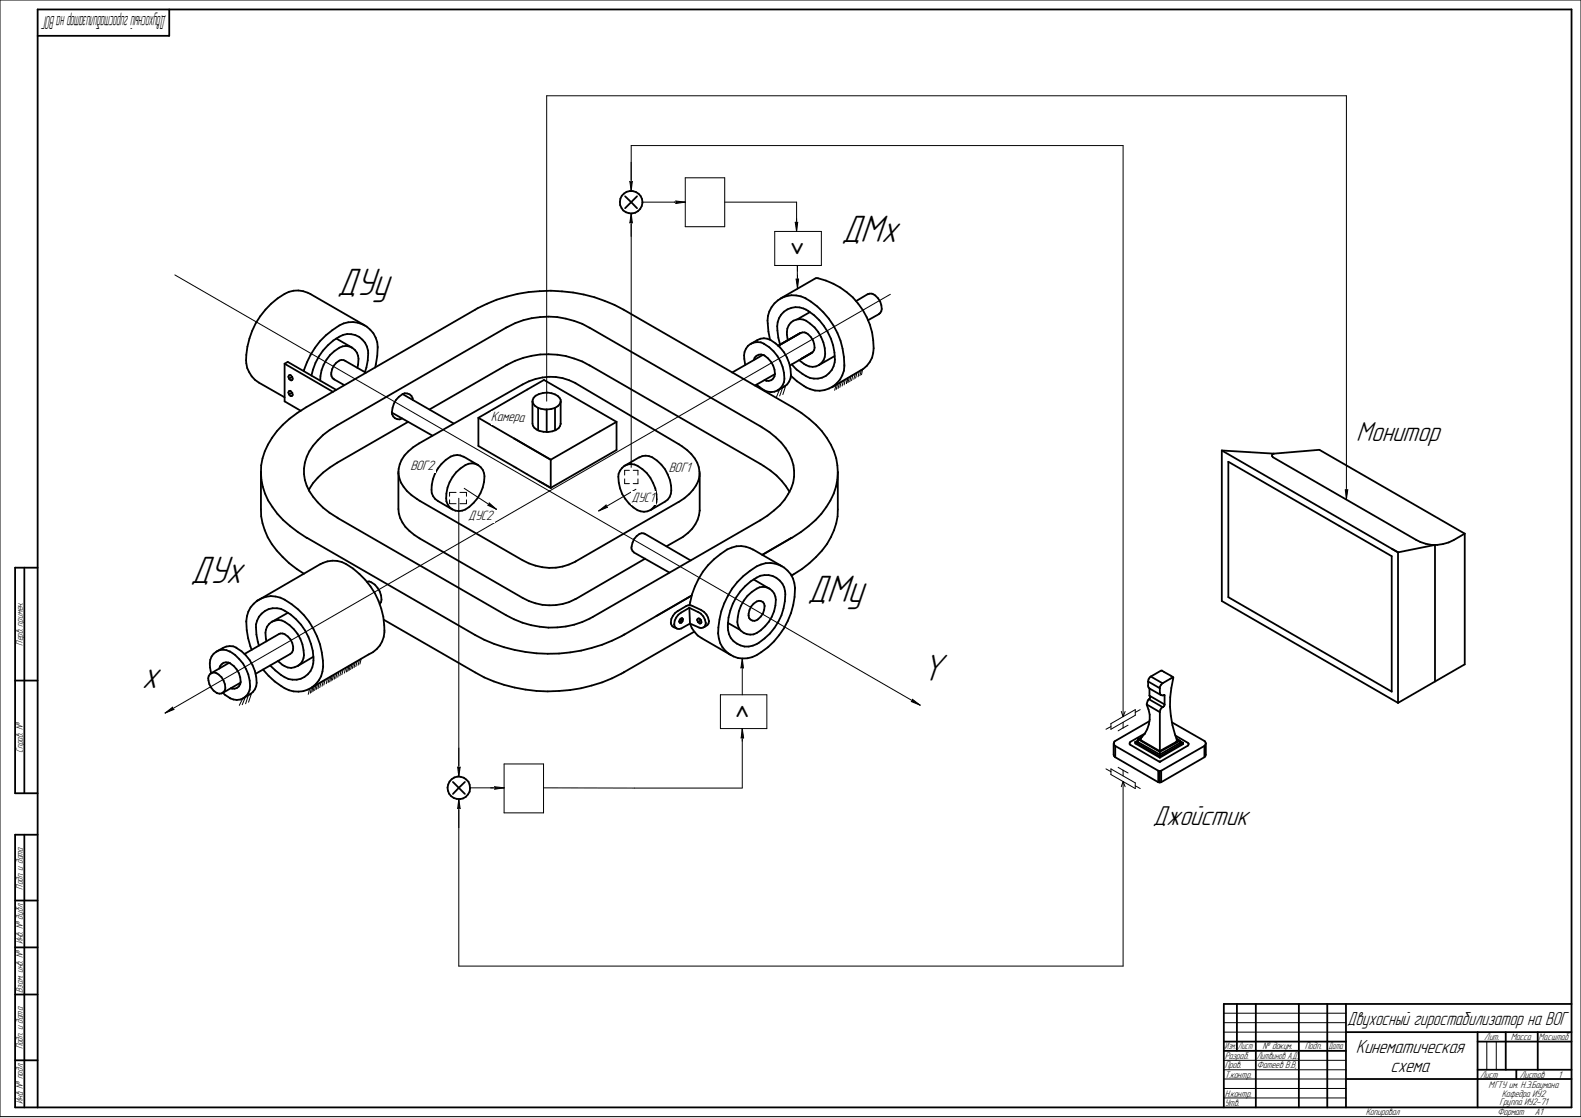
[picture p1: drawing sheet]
<svg xmlns="http://www.w3.org/2000/svg" width="297mm" height="210mm" viewBox="0 0 297 210" stroke-linecap="round" stroke-linejoin="round" font-family="sans-serif">
<g fill="none" stroke="#000" stroke-width=".34">
<path d="M146.6 56.1l6.6-3.8a13 13 0 0 1 10.8 14 4.6 4.6 0 0 1-1.8 3l-5.9 3.5M152.1 58.6l-2.2 1.3M163 55.3a1.46 1.46 0 0 1 1.9 .7 2.53 2.53 0 0 1 .5 2.8l-.3 .2M163 55.2l-2.2 1.4M165.2 59l-2.1 1.2M53.5 68.3l9.1 5.3M53.5 68.3v7.1l3 1.8M53.5 68.3l.6-.3 9.1 5.2M54.3 70.5l.1-.1a.67 .67 0 0 1 .5 1l-.2 .1a.67 .67 0 0 1-.4-1zM54.3 73.5l.3-.1 .3 .4 .1 .4-.3 .2a.67 .67 0 0 1-.4-.9zM54.9 70.8l-.6 .3M54.9 73.8l-.6 .3"/>
<path d="M62.7 71.2l2 1.1M63.2 63.6l3 1.7M66.2 65.3a2.64 2.64 0 0 0-3.4 .7 7 7 0 0 0-2.6 5.5M66.2 65.3a3.1 3.1 0 0 1 .9 3.8M68.5 69.9a8.1 8.1 0 0 0 .4-4.8 3.6 3.6 0 0 0-5.1-1.9 10.7 10.7 0 0 0-5.3 7.4M68.5 61.1l-10.2-5.9a5.1 5.1 0 0 0-6.1 .8 14.5 14.5 0 0 0-5.9 12.2 5.1 5.1 0 0 0 2.3 3.7l4.9 2.7M68.7 70l-4.1-2.4a2.42 2.42 0 0 0-2.4 2.5 1.14 1.14 0 0 0 .6 1.2M70.5 69l.1-.6a7.3 7.3 0 0 0-.5-5.8 5 5 0 0 0-7.7-.6 14.5 14.5 0 0 0-5.3 7.7M73.6 77.5a1.3 1.3 0 0 0 2 1.1M73.6 77.5l7.6 4.3M75.6 74l9.6 5.5M76.7 79.2l-13.3 7.7a13.2 13.2 0 0 0-5.4 5.2"/>
<path d="M77.6 75.1a1.31 1.31 0 0 0-2-1.1 4.1 4.1 0 0 0-2 3.5M89.9 78.5v5.3l13.6 7.9M89.9 78.5l13.6 7.9M89.9 78.5l12.3-7.1 13.6 7.8M110.7 61.6l32.2 18.5a11.9 11.9 0 0 1 6.2 7.3 8.7 8.7 0 0 1-3.7 8.5l-2.7 1.9M110.7 68.6l32.2 18.6a13.9 13.9 0 0 1 5.4 5.2M110.8 61.6a15.8 15.8 0 0 0-15.7 0l-31.7 18.3a10.8 10.8 0 0 0-6.3 8.1 8.3 8.3 0 0 0 2.6 6.4 15.9 15.9 0 0 0 3.8 3l31.6 18.2a16.4 16.4 0 0 0 16.2 .3l31.6-18.2M110.8 68.7a15.8 15.8 0 0 0-15.7-.1l-14.4 8.3M115.8 79.2l-12.3 7.2M115.8 79.2v5.3l-12.3 7.2M140 68.5a3.7 3.7 0 0 1 .5-3.5 2.83 2.83 0 0 1 4 .2 7.4 7.4 0 0 1 2.8 6.6 2.65 2.65 0 0 1-4.6 .9l-.6-.4M141.1 64.6a3.2 3.2 0 0 1 3.7-.7 7.4 7.4 0 0 1 3.7 7.2 2.48 2.48 0 0 1-1.2 1.5l-1.3 .8"/>
<path d="M141.6 67.6a1.45 1.45 0 0 1 1.2-1 1.45 1.45 0 0 1 1.5 .7 3.8 3.8 0 0 1 1.2 3.4 1.25 1.25 0 0 1-1.9 .7M143.3 66.7l-5.8 3.3M144.7 63.8a9.9 9.9 0 0 1-.2-5.3 4.9 4.9 0 0 1 7.8-1.9 14.2 14.2 0 0 1 6.2 13 4.9 4.9 0 0 1-7.5 2.9l-1.3-.9-1.1-1M145.6 70.3l-3.8 2.1M146.6 64.8a8.1 8.1 0 0 1-.3-5 3.7 3.7 0 0 1 5.5-1.4 10.9 10.9 0 0 1 5 9.7 3.7 3.7 0 0 1-6.1 2.1l-1.1-.8-.9-.9M148 63.9a2.85 2.85 0 0 1 1.6-3.9 2.58 2.58 0 0 1 2.6 .8 7.1 7.1 0 0 1 2.7 6.3l-.2 .5-.9 1M150.1 67.6a3.7 3.7 0 0 0 3.2 1.2l.5-.2M150.4 62.5l-4.2 2.4 4.2-2.3a1.46 1.46 0 0 1 1.9 .7 2.53 2.53 0 0 1 .4 2.8l-4.3 2.6M156.8 66.9l-3 1.7M49 88.6v7.1a12.3 12.3 0 0 0 4.1 8.9l1.2 1.2 2.8 2M74.8 88.6v7a6.2 6.2 0 0 0 3.1 4.9l20.3 11.8a10.3 10.3 0 0 0 10 .2l13-7.6M85.7 88.7a3.9 3.9 0 0 1 3.6-1.6 2.68 2.68 0 0 1 1.6 3.5 7 7 0 0 1-4.1 5.3 2.37 2.37 0 0 1-3-2.3 7 7 0 0 1 1.9-4.9z"/>
<path d="M87.1 85.8a2.68 2.68 0 0 0-3.4 .6 7 7 0 0 0-2.6 6.2l.6 1.1 3.3 2M87.1 85.8l2.7 1.6M101.2 90.3l2.3 1.4M103.5 86.4v5.3M116.8 87.9a2.58 2.58 0 0 1 3.9 .2 7.2 7.2 0 0 1 2.6 6.2 2.53 2.53 0 0 1-4.3 1 7 7 0 0 1-2.8-6.3zM120.1 85.9l-2.8 1.6M120.1 85.9a2.68 2.68 0 0 1 3.3 .6 6.4 6.4 0 0 1 2.4 6.8l-.9 .9-2.7 1.6M127.5 94.3l-19.3 11.2a9.9 9.9 0 0 1-10-.3l-19.4-11.1a7.3 7.3 0 0 1-4-5.2 5.8 5.8 0 0 1 2.8-4.9l20.6-11.8a10 10 0 0 1 10-.2l19.3 11.4a7.1 7.1 0 0 1 3.9 5.2 6 6 0 0 1-2.8 5l-1.1 .7M131.4 88.8v7.1a6.5 6.5 0 0 1-3.1 5l-3.1 1.7M157.4 88.6v7.1a13.3 13.3 0 0 1-5.3 10.1l-1.4 1.1-2 1.2M54.1 115.1l-3 1.7M60.2 106a5.1 5.1 0 0 1 6.1 .8 14.1 14.1 0 0 1 5.8 12.8 4.8 4.8 0 0 1-2.8 3.3l-10.8 6.3"/>
<path d="M60.2 106l-11.9 6.9M68.9 109.3a2.1 2.1 0 0 1 2 1.1 3.3 3.3 0 0 1 .7 2.7l-.3 .4M72.1 116.4l17.2 9.9a29.1 29.1 0 0 0 28-.1M127.3 114.8a2.14 2.14 0 0 0-1.1 2.8l.9 .4M127.7 116.4l.4-.3 .2 .1-.1 .5-.2 .3h-.2l-.2-.1zM128 115.1a2.1 2.1 0 0 0-1.1 2.8l.3 .2h.8l1.6-1M128.2 116.2l-.5 .8M129.5 114.2l-1.6 .9M129.5 114.2l1.6 .8M129.5 114.2l.1 2.9M129.6 117.1a5 5 0 0 0 2.2 2.8l5.5 3.2M129.8 105.3l-8.6-5a1.22 1.22 0 0 0-1.6 .4 2.42 2.42 0 0 0-.8 2.8l.3 .3 6.7 3.8"/>
<path d="M129.9 111.9l-12.8 7.4M130.4 118.7l-13.3 7.6M131.1 116.2h.3l.3 .3 .1 .4-.3 .2a.73 .73 0 0 1-.5-.7zM131.1 114.9a2.17 2.17 0 0 1 1.3 2.8l-.7 .3-2.1-.9M131.7 116.5l-.6 .3M131.7 114.6a2.3 2.3 0 0 1 1.4 2.5l-.8 .7M131.7 114.6l-1.9-.9h-.5l-2 1.1M136.7 117l2.3 1.3M139.6 108.2a8.4 8.4 0 0 1 4.2-2.4 4.8 4.8 0 0 1 5.6 4.8 14.2 14.2 0 0 1-8.1 12.8 4.9 4.9 0 0 1-6.3-5.5 14.7 14.7 0 0 1 4.6-9.7zM140 110.1a5.8 5.8 0 0 1 4.4-2.1 3.6 3.6 0 0 1 3.1 3.6 10.6 10.6 0 0 1-6.1 9.7 3.6 3.6 0 0 1-4.7-4 10.7 10.7 0 0 1 3.3-7.2zM140.4 111.9a3.9 3.9 0 0 1 3.6-1.6 2.66 2.66 0 0 1 1.7 3.4 7.1 7.1 0 0 1-4.1 5.5 2.52 2.52 0 0 1-3-3.3 7.2 7.2 0 0 1 1.8-4zM141.4 103.2l5.5 3.2"/>
<path d="M141.5 103.3a5 5 0 0 0-6.2 .8 14.6 14.6 0 0 0-5.8 9.6M141.6 113.4l.6-.4a.97 .97 0 0 1 1.4 .9 2.88 2.88 0 0 1-1.9 2.7 1.06 1.06 0 0 1-1.1-1.3l.5-1.3zM141.6 108.8l2.9 1.8M143.2 104.2a58.5 58.5 0 0 0 8.7-5.4 13.3 13.3 0 0 0 5.5-10 13 13 0 0 0-5.4-10.1l-3.1-2.2-31.8-18.3a29 29 0 0 0-27.8 0l-31.8 18.3a16.2 16.2 0 0 0-8.2 9.6 11.6 11.6 0 0 0 2.8 10.4 22.4 22.4 0 0 0 5.6 4.5l31.6 18.3a29.2 29.2 0 0 0 28-.1M39.5 126.6a1.55 1.55 0 0 1 2.1 .6 2.91 2.91 0 0 1 .6 2.5 1.05 1.05 0 0 1-1.5 .5 3 3 0 0 1-1.5-3.2zM39.7 126.5a3.8 3.8 0 0 1 .4-3.7 2.55 2.55 0 0 1 3.1-.4 7.5 7.5 0 0 1 3.7 7.2 2.48 2.48 0 0 1-3.7 1.5l-1.3-1M41.2 125.6a1.5 1.5 0 0 1 1.2-1.2 1.5 1.5 0 0 1 1.5 .7 3.8 3.8 0 0 1 1.2 3.4 1.33 1.33 0 0 1-1.8 .8M43.1 124.5l-3.5 2M44.4 121.7a2.61 2.61 0 0 0-2.5 0l-1.2 .7M44.4 121.7h.1M44.4 121.7a7.4 7.4 0 0 1 3.7 7.2 3.8 3.8 0 0 1-2.5 2.3M45.2 128.2l-3.5 2"/>
<path d="M45.9 122.9l6.5-3.8a1.37 1.37 0 0 1 1.7 .4 2.48 2.48 0 0 1 .8 3.1l-6.9 4M47.3 122.1a11.1 11.1 0 0 1-.6-7.2 4.8 4.8 0 0 1 6.8-2.3 14.1 14.1 0 0 1 7.1 13.6 4.8 4.8 0 0 1-7.7 2.7l-1.3-.9-2.2-2.2M48.6 121.3a6.5 6.5 0 0 1 0-5.4 3.6 3.6 0 0 1 4.9-1.2 10.3 10.3 0 0 1 5.2 10.6 3.7 3.7 0 0 1-5.9 1.5l-2-1.8M50 120.5a2.9 2.9 0 0 1 1.6-3.9 2.65 2.65 0 0 1 2.8 .8 7 7 0 0 1 2.6 6.2 2.48 2.48 0 0 1-4 1.3l-.8-.7M58.9 123.4l-3 1.7"/>
</g>
<g fill="none" stroke="#000" stroke-width=".19">
<path d="M120.7 38h8M128.7 33.4h7.4v9.2h-7.4zM136.1 38h13.5v5.1M211 27.3h-92.4v8.6M32.9 51.6l70.3 40.6 64.1-36.9M118.6 40.1v47.7M145.5 43.5h8.8v6.4h-8.8zM149.8 50v1M149.8 51.7v1M149.8 53.3v1M102.7 75.4v-57.4h150.2v75.8M146.5 73.1l-.6 1.4"/>
<path d="M147 72.8l-.5 1.6M147.6 72.4l-.5 1.7M157.1 72.3l-.3 1M157.4 72.1l-.3 1.1M157.7 72l-.3 1M158 71.8l-.2 1M158.5 71.5l-.3 1M158.8 71.3l-.2 1M159.3 71l-.3 1.1M159.6 70.9l-.3 1M159.9 70.7l-.3 1M160.2 70.4l-.2 1.1"/>
<path d="M160.7 70.2l-.3 1M161 70l-.3 1M161.4 69.8l-.2 1M161.8 69.6l-.3 1M162.1 69.4l-.3 1M84.5 93.9v.7h1.2M85.7 92.5h-1.2v.7M86.2 93.6v52.3M86.4 92.5h1.2v.7M87.6 93.9v.7h-1.2M117.3 90v.8h.9M118.2 88.3h-.9v.9"/>
<path d="M119 88.3h.8v.9M119.8 90v.8h-.8M45.6 131.2l-.6 1.3M46.1 130.9l-.6 1.5M46.7 130.6l-.6 1.6M47.2 130.3l-.5 1.6M58.2 129.4l-.3 1M58.5 129.2l-.2 1M58.8 129l-.3 1M59.1 128.9l-.3 1M59.4 128.7l-.3 1M59.6 128.5l-.2 1"/>
<path d="M59.9 128.4l-.2 1M60.3 128.1l-.2 1.1M60.7 127.9l-.2 1M61.1 127.7l-.3 1M61.5 127.4l-.2 1M61.9 127.2l-.3 1M62.1 127l-.2 1.1M62.4 126.9l-.2 1M62.7 126.7l-.3 1.1M63 126.6l-.2 1M63.3 126.4l-.2 1M63.7 126.2l-.2 1"/>
<path d="M64.1 125.9l-.3 1.1M64.5 125.7l-.3 1M64.9 125.4l-.2 1M65.3 125.2l-.2 1M65.6 125.1l-.3 1M65.8 124.9l-.2 1M66.1 124.8l-.2 1M66.4 124.6l-.2 1M66.7 124.4l-.2 1M67.1 124.2l-.3 1M67.5 124l-.2 1M67.9 123.7l-.3 1.1"/>
<path d="M135.3 130.5h8.8v6.4h-8.8zM139.4 136.9v11.1M86.2 150.1v31.4h124.8M88.3 148h6.4M94.7 143.5h7.4v9.2h-7.4zM102.1 148h37.3"/>
</g>
<g fill="#fff">
<path d="M151.7 107.6h11.3v7.1h-11.3z"/>
<path d="M63.3 49.9h10.7v7h-10.7z"/>
<path d="M35.8 104h10.6v7h-10.6z"/>
<path d="M31.1 132.6h1.8v1.3h-1.8z"/>
</g>
<path d="M103.2 92.2l-72.2 41.7M31 133.9l1.4-1.1v.3l.3 .2z" fill="none" stroke="#000" stroke-width=".19"/>
<path d="M31.1 133.2h1.6v.7h-1.6zM31.2 132.9h1.2v1h-1.2z" fill="#000"/>
<g fill="#fff">
<path d="M26.6 123.8h4v7h-4z"/>
<path d="M170.9 131.1h1.9v1.4h-1.9z"/>
</g>
<path d="M103.2 92.2l69.6 40.3M171.4 131.4l1.4 1.1-1.6-.7 .2-.1z" fill="none" stroke="#000" stroke-width=".19"/>
<path d="M171.2 131.7h1.6v.8h-1.6zM171.4 131.4h1.4v1h-1.4z" fill="#000"/>
<g fill="#fff">
<path d="M173.2 122.3h4.8v7.1h-4.8z"/>
<path d="M135.7 132.4h7v2.7h-7z"/>
<path d="M139 123.7h.9v1.9h-.9z"/>
</g>
<path d="M139.4 123.7l.3 1.8-.3-.2-.2 .2zM139.4 123.7v6.8" fill="none" stroke="#000" stroke-width=".19"/>
<path d="M139.2 124h.2v1.5h-.2zM139.4 123.7h.3v1.8h-.3z" fill="#000"/>
<path d="M139.1 136.9h.8v1.9h-.8z" fill="#fff"/>
<path d="M139.4 136.9l.3 1.7-.3-.1-.2 .1zM139.4 136.9v2.3" fill="none" stroke="#000" stroke-width=".19"/>
<path d="M139.3 137.2h.1v1.4h-.1zM139.4 136.9h.3v1.7h-.3z" fill="#000"/>
<path d="M92.8 147.6h1.9v.8h-1.9z" fill="#fff"/>
<path d="M92.2 148h2.5M92.9 147.8l1.8 .2-1.8 .3 .2-.3z" fill="none" stroke="#000" stroke-width=".19"/>
<path d="M93 148h1.7v.3h-1.7zM93 147.8h1.4v.2h-1.4z" fill="#000"/>
<g fill="#fff">
<path d="M88 95.6h4.9v2.5h-4.9z"/>
<path d="M77.1 86.3h4.8v2.5h-4.8z"/>
<path d="M91.4 94.3h1.9v1.4h-1.9z"/>
</g>
<path d="M87.2 91.7l6.1 4M91.9 94.5l1.4 1.2-1.6-.8 .2-.1z" fill="none" stroke="#000" stroke-width=".19"/>
<path d="M91.7 94.8h1.5v.9h-1.5zM91.9 94.5h1.3v1.1h-1.3z" fill="#000"/>
<path d="M112.5 94.7h1.9v1.3h-1.9z" fill="#fff"/>
<path d="M112.5 96l1.4-1.1v.3l.2 .1zM119.5 91.9l-7 4.1" fill="none" stroke="#000" stroke-width=".19"/>
<path d="M112.6 95.2h1.5v.8h-1.5zM112.6 94.9h1.3v1h-1.3z" fill="#000"/>
<g fill="#fff">
<path d="M118.6 92.3h4.6v2.6h-4.6z"/>
<path d="M125.6 86.7h4.4v2.6h-4.4z"/>
<path d="M92.2 77.2h6.9v2.5h-6.9z"/>
<path d="M158.1 40h12v7h-12z"/>
<path d="M216.6 151.1h18.9v5h-18.9z"/>
<path d="M254.8 78.9h16.7v5h-16.7z"/>
<path d="M146.5 45.3h7.1v2.7h-7.1z"/>
<path d="M149.2 41.5h.9v2h-.9z"/>
</g>
<path d="M149.4 41.7l.2 .2 .3-.2-.3 1.8zM149.6 41.1v2.4" fill="none" stroke="#000" stroke-width=".19"/>
<path d="M149.4 41.8h.2v1.4h-.2zM149.6 41.8h.3v1.7h-.3z" fill="#000"/>
<path d="M149.4 52.2h.8v2h-.8z" fill="#fff"/>
<path d="M149.6 52.4l.2 .2 .2-.2-.2 1.8zM149.8 49.9v4.3" fill="none" stroke="#000" stroke-width=".19"/>
<path d="M149.6 52.5h.2v1.4h-.2zM149.8 52.5h.2v1.7h-.2z" fill="#000"/>
<path d="M126.8 37.6h1.9v.8h-1.9z" fill="#fff"/>
<path d="M126.7 38h2M127 37.8l1.7 .2-1.7 .2 .1-.2z" fill="none" stroke="#000" stroke-width=".19"/>
<path d="M127 38h1.7v.2h-1.7zM127 37.8h1.4v.2h-1.4z" fill="#000"/>
<path d="M252.5 91.8h.9v2h-.9z" fill="#fff"/>
<g fill="none" stroke="#000" stroke-width=".19">
<path d="M211 27.3v107.3M252.7 92l.2 .2 .3-.2-.3 1.8zM252.9 91.8v2M208.7 135.9l4.6-2.6v1.1l-4.6 2.6zM208.7 136.5l-.9 .5M210.7 133.6l.3 1M211 135.7v1M211 136.7l-.9 .6M211.4 133.6l-.4 1M211.9 136.2l-.9 .5M214.2 133.3l-.9 .5M207.8 144.4l.9 .5"/>
<path d="M208.7 144.4l4.6 2.7v1l-4.6-2.6zM210.1 144.1l.9 .6M211 144.7v1.1M211 146.8v34.7M211 144.7l.9 .5M211 146.8l-.3 1M211 146.8l.4 1M213.3 147.6l.9 .5"/>
</g>
<path d="M252.8 92h.1v1.4h-.1zM252.9 92h.3v1.8h-.3z" fill="#000"/>
<g fill="none" stroke="#000" stroke-width=".34">
<path d="M117.4 36.9l2.3 2.2M119.7 36.9l-2.3 2.2M100 75.4v4.2a1.91 1.91 0 0 0 2.1 1.5 3.2 3.2 0 0 0 3.1-1l.1-.5v-4.5a3.1 3.1 0 0 0-4.1-1.1 1.3 1.3 0 0 0-1.1 1.2 1.3 1.3 0 0 0 .9 1.4l1.7 .3M101.1 76.6v4.3M102.7 76.9v4.3M104.3 76.6l-1.6 .3M104.3 76.6v4.3M105.3 75.5l-.5 .8-.5 .3M209.2 139.7v2.1l.3 .4M213.3 139.4v.3l4.6 2.6M213.3 139.4h.5M213.3 139.4l4.6 2.7 4.3-2.6"/>
<path d="M213.8 138.9v.5M213.8 138.9h.4M213.8 139.4l4.1 2.3 3.8-2.2M213.8 138.9l4.1 2.3 3.8-2.1M213.8 139.1l-.5 .3M214.5 138.5l-.7 .4M215.1 137.8l-2.8 1.6-.1 .4 5.5 3.2h.3l5.3-3.1v-.2l-.2-.2-2.3-1.3M215.4 132.3l2.5 1.5M215.7 128l2.2 1.3M215.7 128v.9l.2 .4M215.9 131.4l2.5 1.4M215.9 135.5l-6.4 3.7a.55 .55 0 0 0 0 .9"/>
<path d="M215.9 129.3l2.2 1.3M215.9 130.7l2.9 1.6M215.9 129.3v1.4M215.9 130.7l.2 .2-.2 .5M216.2 127.1l2.2 1.3M216.2 127.1l1.9-1.1h.2l2.1 1.3a18.8 18.8 0 0 0 .7 11.8l-.1 .3-3.1 1.7-3.5-2-.2-.2 .1-.2a5.7 5.7 0 0 0 1.1-6.5l.2-.5 .3-.3M216.2 127.1l-.4 .5-.1 .4M217.9 133.8v8.5M218.4 128.4l-.5 .6v1.1a.67 .67 0 0 0 .9 .5v1.7M218.8 132.3l-.3 .5a.97 .97 0 0 0-.6 1M220.1 135.7l6.2 3.5a.55 .55 0 0 1 0 .9M220.4 127.2l-2 1.2"/>
<path d="M221 138.7l.7 .4M221.1 139.1h.6M221.7 139.5h.5M221.7 139.1v.4M221.7 139.2l.5 .3M222.2 139.5v.3l-4.3 2.5M226.5 139.7v2.1l-.2 .4M85.1 146.9l1.1 1.1M86.2 148l1.1 1.1M86.2 148l-1.1 1.1M87.3 146.9l-1.1 1.1M209.5 140.1l8.1 4.7"/>
<path d="M209.5 142.2l8.1 4.7M209.5 140.1v2.1M217.6 144.8l.3 .1M217.6 144.8v2.1M217.6 146.9l.3 .1M217.9 143.1h.1M217.9 144.9v2.1M218.1 144.8l-.2 .1M218.1 146.9l-.2 .1M218.1 144.8v2.1M226.3 140.1l-8.2 4.7M226.3 142.2l-8.2 4.7"/>
<path d="M226.3 140.1v2.1"/>
<circle cx="118.6" cy="38" r="2.13"/>
<circle cx="86.2" cy="148" r="2.11"/>
</g>
<path d="M118.1 33.9h.9v2h-.9z" fill="#fff"/>
<path d="M118.3 34.1l.3 .2 .2-.2-.2 1.8zM118.6 30.5v5.4" fill="none" stroke="#000" stroke-width=".19"/>
<path d="M118.4 34.1h.2v1.5h-.2zM118.6 34.1h.2v1.8h-.2z" fill="#000"/>
<path d="M118.2 40.1h.8v1.9h-.8z" fill="#fff"/>
<path d="M118.6 40.1l.2 1.8-.2-.2-.3 .2zM118.6 40.1v4.3" fill="none" stroke="#000" stroke-width=".19"/>
<path d="M118.4 40.4h.2v1.5h-.2zM118.6 40.1h.2v1.8h-.2z" fill="#000"/>
<path d="M85.8 150.2h.9v1.9h-.9z" fill="#fff"/>
<path d="M86.2 150.1l.2 1.8-.2-.2-.2 .2zM86.2 150.1v5.4" fill="none" stroke="#000" stroke-width=".19"/>
<path d="M86 150.5h.2v1.4h-.2zM86.2 150.2h.2v1.7h-.2z" fill="#000"/>
<path d="M85.8 143.9h.9v2h-.9z" fill="#fff"/>
<g fill="none" stroke="#000" stroke-width=".19">
<path d="M0 0h297v209.8h-297zM86 144.1l.2 .2 .2-.2-.2 1.8zM86.2 140.5v5.4M229.9 192.1h23M229.9 193.9h23M229.9 199.2h23M229.9 190.3h23M279.3 195.7v5.3M281.1 195.7v5.3M229.9 201h23M229.9 202.7h23M229.9 204.5h23"/>
<path d="M229.9 206.2h23"/>
</g>
<path d="M86 144.2h.2v1.3h-.2zM86.2 144.1h.2v1.8h-.2z" fill="#000"/>
<g fill="none" stroke="#000" stroke-width=".34">
<path d="M31.8 1.8v4.9h-24.7M229.5 84.6v28.3l33.1 19.1M229.5 84.6l33.1 19.2M229.5 84.6l9.8 .6M230.8 86.7l30.7 17.8v25.4l-30.7-17.7zM239.3 85.2l-.3 .3 .1 .4 27 15.5a7 7 0 0 0 7 0l2.1-1.2M239.3 85.2l8.6-.7 27.3 15.7M4.6 106.6v42.4M7.1 106.6h-4.3v42.4h4.3M261.5 103.1l1.1 .7M262.6 103.8v28.2M262.6 103.8l7-1.4v25.6"/>
<path d="M275.2 100.2v24.6l-12.6 7.2M2.8 127.8h4.3M4.6 156.8v51.2M7.1 156.8h-4.3v51.2h292.4v-206.2h-288.1v206.2M2.8 178h4.3M2.8 169.2h4.3M2.8 199.2h4.3M2.8 186.8h4.3M229.9 195.7h23M229.9 197.4h23M232.4 188.6v8.8M235.9 188.6v19.4"/>
<path d="M244 188.6v19.4M249.3 188.6v19.4M252.9 188.6v19.4M252.9 193.9h42.3M277.6 193.9v14.1M277.6 195.7h17.6M282.9 193.9v7.1M288.9 193.9v7.1M295.2 188.6h-65.3v19.4M252.9 202.7h42.3M277.6 201h17.6M284.9 201v1.7"/>
</g>
<g font-size="7.6">
<text x="158.1" y="45.5">ДМx</text>
<text x="63.3" y="55.4">ДУу</text>
<text x="35.8" y="109.6">ДУх</text>
<text x="151.7" y="113.2">ДМу</text>
<text x="26.6" y="129.3">x</text>
<text x="173.2" y="127.8">Y</text>
</g>
<g font-size="7.2">
<text x="148.1" y="45.3" transform="rotate(90 148.1 45.3)">&gt;</text>
<text x="141.2" y="135.1" transform="rotate(-90 141.2 135.1)">&gt;</text>
</g>
<g font-size="5.4">
<text x="254.8" y="82.8">Монитор</text>
<text x="216.6" y="155.1">Джойстик</text>
</g>
<g font-size="3.8">
<text x="254.7" y="197.8">Кинематическая</text>
<text x="261.2" y="201.3">схема</text>
</g>
<text font-size="3.7" x="253.1" y="192.5">Двухосный гиростабилизатор на ВОГ</text>
<text font-size="3.6" x="31.2" y="3" transform="rotate(-180 31.2 3)">Двухосный гиростабилизатор на ВОГ</text>
<g font-size="2.7">
<text x="92.2" y="79.2">Камера</text>
<text x="77.1" y="88.3">ВОГ2</text>
<text x="125.6" y="88.7">ВОГ1</text>
<text x="118.6" y="94.3">ДУС1</text>
<text x="88" y="97.6">ДУС2</text>
</g>
<g font-size="1.9">
<text x="4.3" y="121.3" transform="rotate(-90 4.3 121.3)">Перв. примен.</text>
<text x="4.3" y="141.4" transform="rotate(-90 4.3 141.4)">Справ. №</text>
<text x="4.3" y="167.1" transform="rotate(-90 4.3 167.1)">Подп. и дата</text>
<text x="4.3" y="177.4" transform="rotate(-90 4.3 177.4)">Инв. № дубл.</text>
<text x="4.3" y="186.5" transform="rotate(-90 4.3 186.5)">Взам. инв. №</text>
<text x="4.3" y="197.1" transform="rotate(-90 4.3 197.1)">Подп. и дата</text>
<text x="237.2" y="197.1">№ докум.</text>
<text x="245.1" y="197.1">Подп.</text>
<text x="278.8" y="195.4">Лит.</text>
<text x="283.8" y="195.4">Масса</text>
<text x="289" y="195.4">Масштаб</text>
<text x="230.1" y="198.9">Разраб.</text>
<text x="230.1" y="200.7">Пров.</text>
<text x="230.1" y="202.4">Т.контр.</text>
<text x="236.1" y="200.7">Фатеев В.В,</text>
<text x="236.1" y="198.9">Литвинов А.Д.</text>
<text x="278.1" y="202.4">Лист</text>
<text x="285.5" y="202.4">Листов</text>
<text x="292.7" y="202.4">1</text>
<text x="4.3" y="207.4" transform="rotate(-90 4.3 207.4)">Инв. № подл.</text>
<text x="230.1" y="206">Н.контр.</text>
<text x="230.1" y="207.7">Утв.</text>
<text x="256.6" y="209.5">Копировал</text>
<text x="279.7" y="204.4">МГТУ им. Н.Э.Баумана</text>
<text x="281.3" y="209.5">Формат</text>
<text x="281.7" y="207.6">Группа ИУ2-71</text>
<text x="282.2" y="206">Кафедра ИУ2</text>
<text x="288.3" y="209.5">A1</text>
</g>
<g font-size="1.8">
<text x="230.1" y="197.1">Изм. Лист</text>
<text x="249.6" y="197.1">Дата</text>
</g>
</svg>
